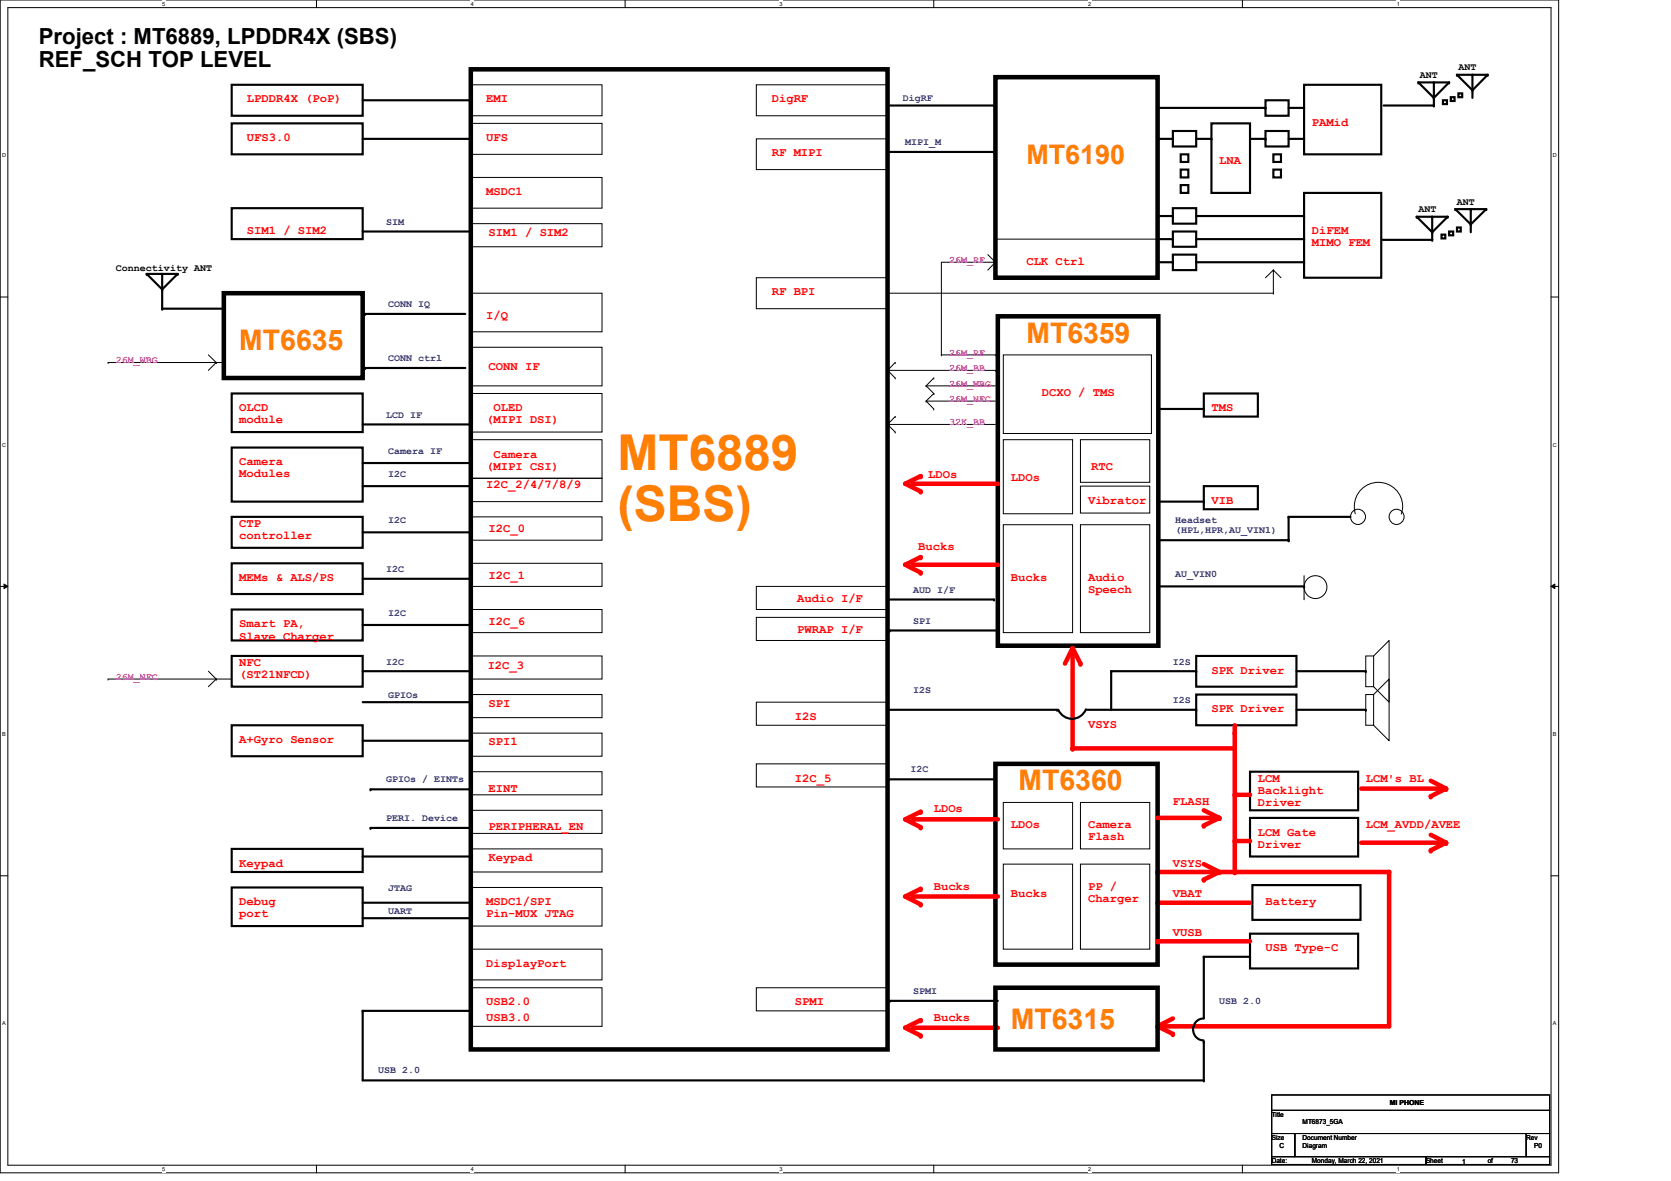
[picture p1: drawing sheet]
<svg xmlns="http://www.w3.org/2000/svg" width="297mm" height="210mm" viewBox="0 0 297 210" stroke-linecap="round" stroke-linejoin="round" font-family="sans-serif">
<path d="M0 0h277.1v208.4h-277.1zM1.4 1.4h274.3v205.7h-274.3z" fill="none" stroke="#000" stroke-width=".18"/>
<g fill="#fff">
<path d="M28.8 .1h.6v1.1h-.6z"/>
<path d="M28.8 207.2h.6v1.1h-.6z"/>
</g>
<path d="M56.3 0v1.4M56.3 207.1v1.3" fill="none" stroke="#000" stroke-width=".18"/>
<g fill="#fff">
<path d="M83.7 .1h.5v1.1h-.5z"/>
<path d="M83.7 207.2h.5v1.1h-.5z"/>
</g>
<path d="M111.1 0v1.4M111.1 207.1v1.3" fill="none" stroke="#000" stroke-width=".18"/>
<g fill="#fff">
<path d="M138.6 .1h.5v1.1h-.5z"/>
<path d="M138.6 207.2h.5v1.1h-.5z"/>
</g>
<path d="M166 0v1.4M166 207.1v1.3" fill="none" stroke="#000" stroke-width=".18"/>
<g fill="#fff">
<path d="M193.4 .1h.6v1.1h-.6z"/>
<path d="M193.4 207.2h.6v1.1h-.6z"/>
</g>
<path d="M220.8 0v1.4M220.8 207.1v1.3" fill="none" stroke="#000" stroke-width=".18"/>
<g fill="#fff">
<path d="M248.3 .1h.5v1.1h-.5z"/>
<path d="M248.3 207.2h.5v1.1h-.5z"/>
<path d="M.4 27.1h.7v1.1h-.7z"/>
<path d="M276.1 27.1h.7v1.1h-.7z"/>
<path d="M.4 78.5h.7v1.1h-.7z"/>
<path d="M276.1 78.5h.7v1.1h-.7z"/>
</g>
<path d="M0 52.8h1.4M275.7 52.8h1.4" fill="none" stroke="#000" stroke-width=".18"/>
<g fill="#fff">
<path d="M.4 129.9h.6v1.1h-.6z"/>
<path d="M276.1 129.9h.6v1.1h-.6z"/>
</g>
<path d="M0 104.2h1.4M.7 103.8l.7 .4-.7 .4zM275.7 104.2l.7-.4v.8zM275.7 104.2h1.4" fill="none" stroke="#000" stroke-width=".18"/>
<path d="M.7 103.8l.7 .4-.7 .4zM275.7 104.2l.7-.4v.8z" fill="#000"/>
<g fill="#fff">
<path d="M.4 181.4h.6v1.1h-.6z"/>
<path d="M276.1 181.4h.6v1.1h-.6z"/>
</g>
<g fill="none" stroke="#000" stroke-width=".18">
<path d="M178.3 78.1h12.4v13.2h-12.4zM192.1 78.1h12.3v7.6h-12.3zM240.9 91.3a4.3 4.3 0 0 1 4.1-5.6 4.3 4.3 0 0 1 4.1 5.7M0 155.7h1.4M275.7 155.7h1.4"/>
<circle cx="241.4" cy="91.9" r="1.35"/>
<circle cx="248.2" cy="91.9" r="1.35"/>
</g>
<path d="M229.1 91.9h11M158.2 106.6h18.5M158.2 112.1h19.2M214 170.1h8.2" fill="none" stroke="#000" stroke-width=".38"/>
<g fill="#000">
<circle cx="229.1" cy="91.9" r=".19"/>
<circle cx="158.2" cy="112.1" r=".19"/>
<circle cx="176.7" cy="106.6" r=".19"/>
<circle cx="222.2" cy="170.1" r=".19"/>
</g>
<path d="M83.7 12.3h74.1v174.2h-74.1zM177.4 56.2h28.5v58.6h-28.5z" fill="none" stroke="#000" stroke-width=".8"/>
<path d="M160.9 86l2.8 1.3" fill="none" stroke="#f00" stroke-width=".8"/>
<circle cx="163.7" cy="87.3" r=".4" fill="#f00"/>
<path d="M162.3 86h15.1" fill="none" stroke="#f00" stroke-width=".8"/>
<circle cx="162.3" cy="86" r=".4" fill="#f00"/>
<path d="M163.7 84.6l-2.8 1.4" fill="none" stroke="#f00" stroke-width=".8"/>
<circle cx="163.7" cy="84.6" r=".4" fill="#f00"/>
<path d="M160.9 100.4l2.8 1.4" fill="none" stroke="#f00" stroke-width=".8"/>
<circle cx="163.7" cy="101.8" r=".4" fill="#f00"/>
<path d="M162.3 100.4h15.1" fill="none" stroke="#f00" stroke-width=".8"/>
<circle cx="162.3" cy="100.4" r=".4" fill="#f00"/>
<path d="M163.7 99l-2.8 1.4" fill="none" stroke="#f00" stroke-width=".8"/>
<circle cx="163.7" cy="99" r=".4" fill="#f00"/>
<g fill="none" stroke="#000" stroke-width=".18">
<path d="M83.7 15.1h23.3v5.5h-23.3zM83.7 21.9h23.3v5.5h-23.3zM83.7 31.5h23.3v5.5h-23.3zM83.7 52.1h23.3v6.9h-23.3zM175.6 45.3l1.3 1.3M176.9 46.6h.1M176.9 46.6h-9.6v16.5M176.9 46.6l-1.3 1.4M19.2 64.4h.1M19.2 64.4h20.6M37 63.1l1.4 1.3M38.4 64.4h.1"/>
<path d="M38.4 64.4l-1.4 1.4M83.7 61.7h23.3v6.9h-23.3zM83.7 69.9h23.3v6.9h-23.3zM83.7 78.1h23.3v6.9h-23.3zM157.8 75.4h.1M157.8 65.8h19.1M157.8 75.4h19.1M164.6 68.6h.1M164.6 71.3h.1M164.6 68.6h12.3M164.6 68.6l1.4 1.3M164.6 71.3h12.3"/>
<path d="M164.6 71.3l1.4 1.4M166 67.2h.1M166 69.9h.1M166 72.7h.1M166 67.2l-1.4 1.4M166 69.9l-1.4 1.4M167.3 63.1h.1M167.3 63.1h9.6M176.9 65.8h.1M176.9 63.1h.1M178.3 63.1h26.4v13.9h-26.4zM83.7 85h23.3v4.2h-23.3z"/>
<path d="M83.7 91.9h23.3v4.1h-23.3zM178.3 93.3h12.4v19.1h-12.4zM192.1 86.4h12.3v4.8h-12.3zM192.1 93.3h12.3v19.1h-12.3zM37 119.3l1.4 1.4M83.7 100.1h23.3v4.1h-23.3zM83.7 116.6h23.3v4.1h-23.3zM83.7 108.3h23.3v4.1h-23.3zM134.4 104.2h23.4v4.1h-23.4zM134.4 109.7h23.4v4.1h-23.4zM231.8 106.4h.1M231.8 102.3v4.1"/>
<path d="M19.2 120.7h.1M19.2 120.7h22M38.4 120.7h.1M38.4 120.7l-1.4 1.3M83.7 123.4h23.3v4.2h-23.3zM83.7 137.2h23.3v4.1h-23.3zM83.7 130.3h23.3v4.1h-23.3zM134.4 135.8h23.4v4.1h-23.4zM134.4 124.8h23.4v4.1h-23.4zM242.8 123.4h1.4v5.5h-1.4zM244.2 123.4l2.7-2.7v11l-2.7-2.8M83.7 150.9h23.3v4.1h-23.3z"/>
<path d="M83.7 157.7h23.3v6.9h-23.3zM83.7 144h23.3v4.1h-23.3zM178.3 142.6h12.4v8.3h-12.4zM178.3 153.6h12.4v15.1h-12.4zM192.1 153.6h12.3v15.1h-12.3zM83.7 168.7h23.3v5.5h-23.3zM83.7 175.6h23.3v6.8h-23.3z"/>
<circle cx="233.8" cy="104.3" r="2.04"/>
</g>
<g fill="none" stroke="#000" stroke-width=".38">
<path d="M41.2 15.1h23.3v5.5h-23.3zM64.5 17.8h19.2M158.2 18.8h18.5M229.1 19.2h2.7M252.1 14.6h5.5l-2.7 2.8zM254.9 14.6v4.2h-8.9M41.2 21.9h23.3v5.5h-23.3zM64.5 24.7h19.2M158.2 27h18.5M26.1 48.7h5.5l-2.8 2.7zM28.8 48.7v6.2h11M64.9 55.8h17.8"/>
<path d="M212.6 42.5h19.2M41.2 69.9h23.3v6.9h-23.3zM41.2 79.5h23.3v9.7h-23.3zM64.5 75.4h19.2M64.9 65.4h17.8M205.8 72.7h8.2M214 69.9h9.6v4.1h-9.6zM41.2 91.9h23.3v5.5h-23.3zM64.5 82.3h19.2M64.5 86.4h19.2M64.5 94.6h19.2M205.8 89.2h8.2"/>
<path d="M214 86.4h9.6v4.1h-9.6zM229.1 91.9v4.1h-23.3M41.2 116.6h23.3v5.4h-23.3zM41.2 100.1h23.3v5.5h-23.3zM41.2 108.3h23.3v5.5h-23.3zM64.5 102.9h19.2M64.5 119.3h19.2M64.5 111.1h19.2M205.8 104.2h26M41.2 128.9h23.3v5.5h-23.3zM64.5 124.8h19.2M64.5 131.7h19.2"/>
<path d="M212.6 123.4h17.9v5.5h-17.9zM230.5 126.2h12.3M41.2 150.9h23.3v4.1h-23.3zM41.2 157.7h23.3v6.9h-23.3zM64.5 152.2h19.2M65.9 140.3h17.8M65.9 147.2h17.8M64.5 160.4h19.2M64.5 163.2h19.2M83.7 179.7h-19.2v12.3h149.5"/>
</g>
<g fill="#000">
<circle cx="83.7" cy="17.8" r=".19"/>
<circle cx="176.7" cy="18.8" r=".19"/>
<circle cx="231.8" cy="19.2" r=".19"/>
<circle cx="252.1" cy="14.6" r=".19"/>
<circle cx="254.9" cy="18.8" r=".19"/>
<circle cx="254.9" cy="14.6" r=".19"/>
<circle cx="254.9" cy="17.4" r=".19"/>
<circle cx="257.6" cy="14.6" r=".19"/>
<circle cx="83.7" cy="24.7" r=".19"/>
<circle cx="176.7" cy="27" r=".19"/>
<circle cx="26.1" cy="48.7" r=".19"/>
<circle cx="28.8" cy="51.4" r=".19"/>
<circle cx="28.8" cy="48.7" r=".19"/>
<circle cx="28.8" cy="54.9" r=".19"/>
<circle cx="31.6" cy="48.7" r=".19"/>
<circle cx="64.9" cy="55.8" r=".19"/>
<circle cx="231.8" cy="42.5" r=".19"/>
<circle cx="64.9" cy="65.4" r=".19"/>
<circle cx="83.7" cy="75.4" r=".19"/>
<circle cx="214" cy="72.7" r=".19"/>
<circle cx="83.7" cy="82.3" r=".19"/>
<circle cx="83.7" cy="94.6" r=".19"/>
<circle cx="83.7" cy="86.4" r=".19"/>
<circle cx="214" cy="89.2" r=".19"/>
<circle cx="229.1" cy="96" r=".19"/>
<circle cx="83.7" cy="119.3" r=".19"/>
<circle cx="83.7" cy="102.9" r=".19"/>
<circle cx="83.7" cy="111.1" r=".19"/>
<circle cx="231.8" cy="104.2" r=".19"/>
<circle cx="83.7" cy="131.7" r=".19"/>
<circle cx="83.7" cy="124.8" r=".19"/>
<circle cx="242.8" cy="126.2" r=".19"/>
<circle cx="65.9" cy="140.3" r=".19"/>
<circle cx="65.9" cy="147.2" r=".19"/>
<circle cx="83.7" cy="152.2" r=".19"/>
<circle cx="64.5" cy="179.7" r=".19"/>
<circle cx="83.7" cy="163.2" r=".19"/>
<circle cx="83.7" cy="179.7" r=".19"/>
<circle cx="83.7" cy="160.4" r=".19"/>
<circle cx="214" cy="192" r=".19"/>
</g>
<path d="M39.8 52.1h24.7v15.1h-24.7z" fill="none" stroke="#000" stroke-width=".8"/>
<path d="M257 140.2l-2.7 1.3" fill="none" stroke="#f00" stroke-width=".8"/>
<circle cx="254.3" cy="141.5" r=".4" fill="#f00"/>
<path d="M254.3 138.8l2.7 1.4" fill="none" stroke="#f00" stroke-width=".8"/>
<circle cx="257" cy="140.2" r=".4" fill="#f00"/>
<path d="M242 140.2h15" fill="none" stroke="#f00" stroke-width=".8"/>
<circle cx="257" cy="140.2" r=".4" fill="#f00"/>
<g fill="none" stroke="#000" stroke-width=".38">
<path d="M205.8 19.2h19.2M225 17.8h4.1v2.8h-4.1zM231.8 15.1h13.7v12.3h-13.7zM205.8 24.7h2.7M205.8 38.4h2.7M208.5 23.3h4.1v2.7h-4.1zM208.5 37h4.1v2.8h-4.1zM209.9 27.4h1.3v1.4h-1.3zM209.9 30.1h1.3v1.4h-1.3zM209.9 32.9h1.3v1.4h-1.3zM212.6 24.7h2.7M212.6 38.4h19.2"/>
<path d="M215.3 21.9h6.9v12.4h-6.9zM222.2 24.7h2.8M225 23.3h4.1v2.7h-4.1zM226.4 27.4h1.3v1.4h-1.3zM226.4 30.1h1.3v1.4h-1.3zM229.1 24.7h2.7M231.8 34.3h13.7v15.1h-13.7zM205.8 42.5h2.7M205.8 46.6h2.7M208.5 41.1h4.1v2.8h-4.1zM208.5 45.3h4.1v2.7h-4.1zM212.6 46.6h19.2"/>
<path d="M157.8 126.2h30.1M222.2 137.2h19.2v6.8h-19.2z"/>
</g>
<g fill="#000">
<circle cx="225" cy="19.2" r=".19"/>
<circle cx="208.5" cy="38.4" r=".19"/>
<circle cx="208.5" cy="24.7" r=".19"/>
<circle cx="215.3" cy="24.7" r=".19"/>
<circle cx="225" cy="24.7" r=".19"/>
<circle cx="231.8" cy="24.7" r=".19"/>
<circle cx="231.8" cy="38.4" r=".19"/>
<circle cx="208.5" cy="46.6" r=".19"/>
<circle cx="208.5" cy="42.5" r=".19"/>
<circle cx="231.8" cy="46.6" r=".19"/>
<circle cx="187.9" cy="126.2" r=".19"/>
</g>
<path d="M176.9 13.7h28.9v35.7h-28.9z" fill="none" stroke="#000" stroke-width=".8"/>
<path d="M176.9 42.5h28.9v6.9h-28.9zM159.1 74h.1M159.1 76.8h.1M159.1 74l-1.3 1.4 1.3 1.4" fill="none" stroke="#000" stroke-width=".18"/>
<path d="M190.7 115.2v17.8" fill="none" stroke="#f00" stroke-width=".8"/>
<circle cx="190.7" cy="133" r=".4" fill="#f00"/>
<path d="M193.2 126.2h19.4" fill="none" stroke="#000" stroke-width=".38"/>
<circle cx="212.6" cy="126.2" r=".19" fill="#000"/>
<path d="M205.8 182.4h41.1" fill="none" stroke="#f00" stroke-width=".8"/>
<circle cx="205.8" cy="182.4" r=".4" fill="#f00"/>
<path d="M219.5 155h27.4" fill="none" stroke="#f00" stroke-width=".8"/>
<circle cx="219.5" cy="155" r=".4" fill="#f00"/>
<path d="M205.8 155h13.7" fill="none" stroke="#f00" stroke-width=".8"/>
<circle cx="205.8" cy="155" r=".4" fill="#f00"/>
<path d="M208.5 181l-2.7 1.4" fill="none" stroke="#f00" stroke-width=".8"/>
<circle cx="205.8" cy="182.4" r=".4" fill="#f00"/>
<path d="M205.8 182.4l2.7 1.4" fill="none" stroke="#f00" stroke-width=".8"/>
<circle cx="208.5" cy="183.8" r=".4" fill="#f00"/>
<path d="M222.2 145.4h19.2v6.8h-19.2z" fill="none" stroke="#000" stroke-width=".38"/>
<path d="M254.3 148.4l2.7 1.4" fill="none" stroke="#f00" stroke-width=".8"/>
<circle cx="257" cy="149.8" r=".4" fill="#f00"/>
<path d="M257 149.8l-2.7 1.3" fill="none" stroke="#f00" stroke-width=".8"/>
<circle cx="254.3" cy="151.1" r=".4" fill="#f00"/>
<path d="M242 149.8h15" fill="none" stroke="#f00" stroke-width=".8"/>
<circle cx="257" cy="149.8" r=".4" fill="#f00"/>
<g fill="none" stroke="#000" stroke-width=".38">
<path d="M256.5 17.8h.7v.7h-.7zM257.9 17.3h.7v.6h-.7zM259 13.3h5.5l-2.8 2.7zM259.2 16.6h.7v.7h-.7zM261.7 13.3v4.1M41.2 37h23.3v5.5h-23.3zM251.8 38.5h5.5l-2.7 2.8zM254.6 38.5v4.1h-8.9M258.7 37.2h5.5l-2.8 2.7zM261.4 37.2v4.1M64.5 41.1h19.2M256.2 41.7h.7v.7h-.7z"/>
<path d="M257.6 41.1h.7v.7h-.7zM259 40.4h.7v.7h-.7zM158 138.5h18.9"/>
</g>
<path d="M83.7 39.8h23.3v4.1h-23.3z" fill="none" stroke="#000" stroke-width=".18"/>
<g fill="#000">
<circle cx="259" cy="13.3" r=".19"/>
<circle cx="261.7" cy="16" r=".19"/>
<circle cx="261.7" cy="13.3" r=".19"/>
<circle cx="264.5" cy="13.3" r=".19"/>
<circle cx="251.8" cy="38.5" r=".19"/>
<circle cx="254.6" cy="38.5" r=".19"/>
<circle cx="257.3" cy="38.5" r=".19"/>
<circle cx="258.7" cy="37.2" r=".19"/>
<circle cx="261.4" cy="39.9" r=".19"/>
<circle cx="261.4" cy="37.2" r=".19"/>
<circle cx="264.2" cy="37.2" r=".19"/>
<circle cx="83.7" cy="41.1" r=".19"/>
<circle cx="254.6" cy="41.3" r=".19"/>
<circle cx="254.6" cy="42.6" r=".19"/>
<circle cx="158" cy="138.5" r=".19"/>
</g>
<path d="M190.7 133h28.8" fill="none" stroke="#f00" stroke-width=".8"/>
<circle cx="190.7" cy="133" r=".4" fill="#f00"/>
<path d="M222.6 157.3h19.2v6.2h-19.2zM222.2 165.9h19.2v6.2h-19.2z" fill="none" stroke="#000" stroke-width=".38"/>
<path d="M205.8 160.4h16.4" fill="none" stroke="#f00" stroke-width=".8"/>
<circle cx="205.8" cy="160.4" r=".4" fill="#f00"/>
<path d="M176.9 135.8h28.9v35.6h-28.9z" fill="none" stroke="#000" stroke-width=".8"/>
<path d="M205.8 167.3h16.4" fill="none" stroke="#f00" stroke-width=".8"/>
<circle cx="205.8" cy="167.3" r=".4" fill="#f00"/>
<path d="M163.7 144.3l-2.8 1.3" fill="none" stroke="#f00" stroke-width=".8"/>
<circle cx="163.7" cy="144.3" r=".4" fill="#f00"/>
<path d="M160.9 145.6l2.8 1.4" fill="none" stroke="#f00" stroke-width=".8"/>
<circle cx="163.7" cy="147" r=".4" fill="#f00"/>
<path d="M162.3 145.6h15.1" fill="none" stroke="#f00" stroke-width=".8"/>
<circle cx="162.3" cy="145.6" r=".4" fill="#f00"/>
<path d="M163.7 158l-2.8 1.3" fill="none" stroke="#f00" stroke-width=".8"/>
<circle cx="163.7" cy="158" r=".4" fill="#f00"/>
<path d="M160.9 159.3l2.8 1.4" fill="none" stroke="#f00" stroke-width=".8"/>
<circle cx="163.7" cy="160.7" r=".4" fill="#f00"/>
<path d="M162.3 159.3h15.1" fill="none" stroke="#f00" stroke-width=".8"/>
<circle cx="162.3" cy="159.3" r=".4" fill="#f00"/>
<path d="M192.1 142.6h12.3v8.3h-12.3z" fill="none" stroke="#000" stroke-width=".18"/>
<path d="M205.8 145.4h10.9" fill="none" stroke="#f00" stroke-width=".8"/>
<circle cx="216.7" cy="145.4" r=".4" fill="#f00"/>
<path d="M214 144l2.7 1.4" fill="none" stroke="#f00" stroke-width=".8"/>
<circle cx="216.7" cy="145.4" r=".4" fill="#f00"/>
<path d="M216.7 145.4l-2.7 1.3" fill="none" stroke="#f00" stroke-width=".8"/>
<circle cx="214" cy="146.7" r=".4" fill="#f00"/>
<path d="M219.5 130.3v24.7" fill="none" stroke="#f00" stroke-width=".8"/>
<circle cx="219.5" cy="155" r=".4" fill="#f00"/>
<path d="M246.9 155v27.4" fill="none" stroke="#f00" stroke-width=".8"/>
<circle cx="246.9" cy="155" r=".4" fill="#f00"/>
<path d="M214 153.6l2.7 1.4" fill="none" stroke="#f00" stroke-width=".8"/>
<circle cx="216.7" cy="155" r=".4" fill="#f00"/>
<path d="M216.7 155l-2.7 1.3" fill="none" stroke="#f00" stroke-width=".8"/>
<circle cx="214" cy="156.3" r=".4" fill="#f00"/>
<path d="M214 170.1v10.9M213.9 181a1.95 1.95 0 0 0-1.8 2 1.95 1.95 0 0 0 1.8 1.9M214 185.2v6.8" fill="none" stroke="#000" stroke-width=".38"/>
<g fill="#000">
<circle cx="214" cy="170.1" r=".19"/>
<circle cx="214" cy="185.2" r=".19"/>
</g>
<path d="M219.5 141.3h2.7" fill="none" stroke="#f00" stroke-width=".8"/>
<circle cx="219.5" cy="141.3" r=".4" fill="#f00"/>
<path d="M219.5 149.5h2.7" fill="none" stroke="#f00" stroke-width=".8"/>
<circle cx="219.5" cy="149.5" r=".4" fill="#f00"/>
<path d="M163.7 181.3l-2.8 1.4" fill="none" stroke="#f00" stroke-width=".8"/>
<circle cx="163.7" cy="181.3" r=".4" fill="#f00"/>
<path d="M160.9 182.7l2.8 1.4" fill="none" stroke="#f00" stroke-width=".8"/>
<circle cx="163.7" cy="184.1" r=".4" fill="#f00"/>
<path d="M162.3 182.7h15.1" fill="none" stroke="#f00" stroke-width=".8"/>
<circle cx="162.3" cy="182.7" r=".4" fill="#f00"/>
<path d="M176.9 175.6h28.9v10.9h-28.9z" fill="none" stroke="#000" stroke-width=".8"/>
<path d="M193 126.1a2.65 2.65 0 0 1-2.4 1.7 2.65 2.65 0 0 1-2.5-1.6" fill="none" stroke="#000" stroke-width=".38"/>
<path d="M219.5 128.9v1.4" fill="none" stroke="#f00" stroke-width=".8"/>
<circle cx="219.5" cy="130.3" r=".4" fill="#f00"/>
<path d="M134.4 15.1h23.4v5.5h-23.4zM134.4 24.7h23.4v5.4h-23.4zM134.4 175.6h23.4v4.1h-23.4z" fill="none" stroke="#000" stroke-width=".18"/>
<path d="M158.2 177.9h19.2" fill="none" stroke="#000" stroke-width=".38"/>
<circle cx="158.2" cy="177.9" r=".19" fill="#000"/>
<path d="M190.7 115.2l-1.4 2.7" fill="none" stroke="#f00" stroke-width=".8"/>
<circle cx="190.7" cy="115.2" r=".4" fill="#f00"/>
<path d="M190.7 115.2l1.4 2.7" fill="none" stroke="#f00" stroke-width=".8"/>
<circle cx="192.1" cy="117.9" r=".4" fill="#f00"/>
<g fill="none" stroke="#000" stroke-width=".18">
<path d="M134.4 49.4h23.4v5.5h-23.4zM157.8 52.1h68.6M226.4 52.1h.1M226.4 48h.1M226.4 48l-1.4 1.4M226.4 48v4.1M226.4 48l1.3 1.4M159.1 64.4h.1M159.1 67.2h.1M159.1 64.4l-1.3 1.4 1.3 1.4M242.8 116.6h1.4v5.4h-1.4zM244.2 116.6l2.7-2.8v11l-2.7-2.8"/>
<path d="M226.1 194.6h49.4v2.8h-49.4zM226.1 197.4h49.4v4.1h-49.4zM226.1 201.5h4.1v4.1h-4.1zM226.1 205.6h27.4v1.4h-27.4zM230.2 201.5h41.1v4.1h-41.1zM253.5 205.6h22v1.4h-22zM271.3 201.5h4.2v4.1h-4.2z"/>
</g>
<path d="M212.6 116.6h17.9v5.4h-17.9zM212.6 119.3h-15.1v6.9M230.5 119.3h12.3" fill="none" stroke="#000" stroke-width=".38"/>
<g fill="#000">
<circle cx="197.5" cy="119.3" r=".19"/>
<circle cx="212.6" cy="119.3" r=".19"/>
<circle cx="242.8" cy="119.3" r=".19"/>
</g>
<g font-size="8.8" fill="#ff8000">
<text x="109.8" y="83.6">MT6889</text>
<text x="109.8" y="92.6">(SBS)</text>
</g>
<g font-size="5" fill="#ff8000">
<text x="42.5" y="62.2">MT6635</text>
<text x="182.5" y="60.9">MT6359</text>
<text x="181.1" y="140.4">MT6360</text>
<text x="179.7" y="183">MT6315</text>
</g>
<text font-size="4.8" fill="#ff8000" x="182.5" y="29.1">MT6190</text>
<g font-size="3.9">
<text x="6.9" y="7.8">Project : MT6889, LPDDR4X (SBS)</text>
<text x="6.9" y="11.9">REF_SCH TOP LEVEL</text>
</g>
<g font-size="2.2" fill="#f00">
<text x="43.9" y="18.2">LPDDR4X (PoP)</text>
<text x="86.4" y="18.2">EMI</text>
<text x="137.2" y="18.2">DigRF</text>
<text x="233.2" y="22.4">PAMid</text>
<text x="43.9" y="25.1">UFS3.0</text>
<text x="86.4" y="25.1">UFS</text>
<text x="137.2" y="27.8">RF MIPI</text>
<text x="216.7" y="29.2">LNA</text>
<text x="86.4" y="34.7">MSDC1</text>
<text x="43.9" y="41.5">SIM1 / SIM2</text>
<text x="86.9" y="42">SIM1 / SIM2</text>
<text x="233.2" y="41.5">DiFEM</text>
<text x="182.5" y="47">CLK Ctrl</text>
<text x="233.2" y="43.7">MIMO FEM</text>
<text x="137.2" y="52.5">RF BPI</text>
<text x="86.4" y="56.6">I/Q</text>
<text x="86.9" y="65.8">CONN IF</text>
<text x="185.2" y="70.4">DCXO / TMS</text>
<text x="42.5" y="73.1">OLCD</text>
<text x="42.5" y="75.2">module</text>
<text x="86.4" y="75.2">(MIPI DSI)</text>
<text x="87.7" y="73.1">OLED</text>
<text x="215.3" y="73.1">TMS</text>
<text x="42.5" y="82.7">Camera</text>
<text x="86.4" y="83.5">(MIPI CSI)</text>
<text x="87.7" y="81.3">Camera</text>
<text x="194" y="83.5">RTC</text>
<text x="42.5" y="84.8">Modules</text>
<text x="86.4" y="86.8">I2C_2/4/7/8/9</text>
<text x="165" y="85">LDOs</text>
<text x="179.7" y="85.4">LDOs</text>
<text x="193.4" y="89.5">Vibrator</text>
<text x="215.3" y="89.5">VIB</text>
<text x="42.5" y="93.6">CTP</text>
<text x="42.5" y="95.8">controller</text>
<text x="86.9" y="94.6">I2C_0</text>
<text x="163.2" y="97.8">Bucks</text>
<text x="42.5" y="103.3">MEMs &amp; ALS/PS</text>
<text x="86.9" y="102.8">I2C_1</text>
<text x="141.7" y="107">Audio I/F</text>
<text x="179.7" y="103.3">Bucks</text>
<text x="193.4" y="103.3">Audio</text>
<text x="193.4" y="105.4">Speech</text>
<text x="42.5" y="111.5">Smart PA,</text>
<text x="42.5" y="113.7">Slave Charger</text>
<text x="86.9" y="111.1">I2C_6</text>
<text x="141.7" y="112.4">PWRAP I/F</text>
<text x="42.5" y="118.4">NFC</text>
<text x="86.7" y="118.9">I2C_3</text>
<text x="215.3" y="119.7">SPK Driver</text>
<text x="42.5" y="120.5">(ST21NFCD)</text>
<text x="86.9" y="125.6">SPI</text>
<text x="141.3" y="127.9">I2S</text>
<text x="193.4" y="129.3">VSYS</text>
<text x="215.3" y="126.6">SPK Driver</text>
<text x="42.5" y="132.1">A+Gyro Sensor</text>
<text x="86.9" y="132.5">SPI1</text>
<text x="86.9" y="140.7">EINT</text>
<text x="141.3" y="138.9">I2C_5</text>
<text x="208.5" y="143">FLASH</text>
<text x="223.6" y="138.9">LCM</text>
<text x="223.6" y="141.1">Backlight</text>
<text x="223.6" y="143.3">Driver</text>
<text x="242.8" y="138.9">LCM's BL</text>
<text x="86.9" y="147.6">PERIPHERAL_EN</text>
<text x="166" y="144.4">LDOs</text>
<text x="179.7" y="147.2">LDOs</text>
<text x="193.4" y="147.2">Camera</text>
<text x="193.4" y="149.3">Flash</text>
<text x="223.6" y="148.5">LCM Gate</text>
<text x="242.8" y="147.2">LCM_AVDD/AVEE</text>
<text x="42.5" y="154">Keypad</text>
<text x="86.9" y="153">Keypad</text>
<text x="208.5" y="154">VSYS</text>
<text x="223.6" y="150.7">Driver</text>
<text x="42.5" y="160.9">Debug</text>
<text x="86.4" y="160.9">MSDC1/SPI</text>
<text x="166" y="158.1">Bucks</text>
<text x="179.7" y="159.5">Bucks</text>
<text x="193.4" y="158.1">PP /</text>
<text x="193.4" y="160.3">Charger</text>
<text x="208.5" y="159.5">VBAT</text>
<text x="225" y="160.9">Battery</text>
<text x="42.5" y="163">port</text>
<text x="86.4" y="163">Pin-MUX JTAG</text>
<text x="208.5" y="166.4">VUSB</text>
<text x="86.4" y="171.8">DisplayPort</text>
<text x="225" y="169.1">USB Type-C</text>
<text x="86.4" y="178.7">USB2.0</text>
<text x="141.3" y="178.7">SPMI</text>
<text x="86.4" y="181.4">USB3.0</text>
<text x="166" y="181.4">Bucks</text>
</g>
<g font-size="1.8" fill="#00f">
<text x="160.5" y="17.9">DigRF</text>
<text x="160.9" y="25.8">MIPI_M</text>
<text x="68.6" y="39.9">SIM</text>
<text x="69" y="54.6">CONN IQ</text>
<text x="69" y="64.2">CONN ctrl</text>
<text x="68.6" y="74.2">LCD IF</text>
<text x="69" y="80.6">Camera IF</text>
<text x="69" y="84.8">I2C</text>
<text x="69" y="93">I2C</text>
<text x="208.9" y="93">Headset</text>
<text x="208.9" y="94.8">(HPL,HPR,AU_VIN1)</text>
<text x="68.6" y="101.6">I2C</text>
<text x="162.3" y="105.3">AUD I/F</text>
<text x="208.9" y="102.6">AU_VIN0</text>
<text x="69" y="109.4">I2C</text>
<text x="162.3" y="110.8">SPI</text>
<text x="68.6" y="118.1">I2C</text>
<text x="208.5" y="118.1">I2S</text>
<text x="69" y="124">GPIOs</text>
<text x="162.3" y="123.1">I2S</text>
<text x="208.5" y="125">I2S</text>
<text x="161.9" y="137.3">I2C</text>
<text x="68.6" y="139.1">GPIOs / EINTs</text>
<text x="68.6" y="145.9">PERI. Device</text>
<text x="69" y="158.3">JTAG</text>
<text x="69" y="162.4">UART</text>
<text x="162.3" y="176.7">SPMI</text>
<text x="216.7" y="178.4">USB 2.0</text>
<text x="67.2" y="190.8">USB 2.0</text>
</g>
<g font-size="1.8">
<text x="252.4" y="13.8">ANT</text>
<text x="259.2" y="12.5">ANT</text>
<text x="252.1" y="37.7">ANT</text>
<text x="259" y="36.4">ANT</text>
<text x="20.6" y="48.1">Connectivity ANT</text>
</g>
<g font-size="1.8" fill="#f0f">
<text x="168.7" y="46.8">26M_RF</text>
<text x="20.6" y="64.6">26M_WBG</text>
<text x="168.7" y="66">26M_BB</text>
<text x="168.7" y="63.2">26M_RF</text>
<text x="168.7" y="68.7">26M_WBG</text>
<text x="168.7" y="71.5">26M_NFC</text>
<text x="168.7" y="75.6">32K_BB</text>
<text x="20.6" y="120.8">26M_NFC</text>
</g>
<g font-size="1.2">
<text x="247.1" y="196.4">MI PHONE</text>
<text x="226.1" y="198.5">Title</text>
<text x="226.1" y="202.6">Size</text>
<text x="231.6" y="202.6">Document Number</text>
<text x="231.6" y="199.9">MT6873_5GA</text>
<text x="271.3" y="202.6">Rev</text>
<text x="226.1" y="206.7">Date:</text>
<text x="227.5" y="204">C</text>
<text x="231.6" y="204">Diagram</text>
<text x="233.2" y="206.7">Monday, March 22, 2021</text>
<text x="253.5" y="206.7">Sheet</text>
<text x="259.9" y="206.9">1</text>
<text x="264.5" y="206.7">of</text>
<text x="268.6" y="206.7">73</text>
<text x="272.7" y="204">P0</text>
</g>
<g font-size="1">
<text x="28.8" y="1">5</text>
<text x="83.7" y="1">4</text>
<text x="138.6" y="1">3</text>
<text x="193.4" y="1">2</text>
<text x="248.3" y="1">1</text>
<text x=".4" y="27.9">D</text>
<text x="276.1" y="27.9">D</text>
<text x=".4" y="79.4">C</text>
<text x="276.1" y="79.4">C</text>
<text x=".4" y="130.8">B</text>
<text x="276.1" y="130.8">B</text>
<text x=".4" y="182.2">A</text>
<text x="276.1" y="182.2">A</text>
<text x="28.8" y="208.1">5</text>
<text x="83.7" y="208.1">4</text>
<text x="138.6" y="208.1">3</text>
<text x="193.4" y="208.1">2</text>
<text x="248.3" y="208.1">1</text>
</g>
</svg>
